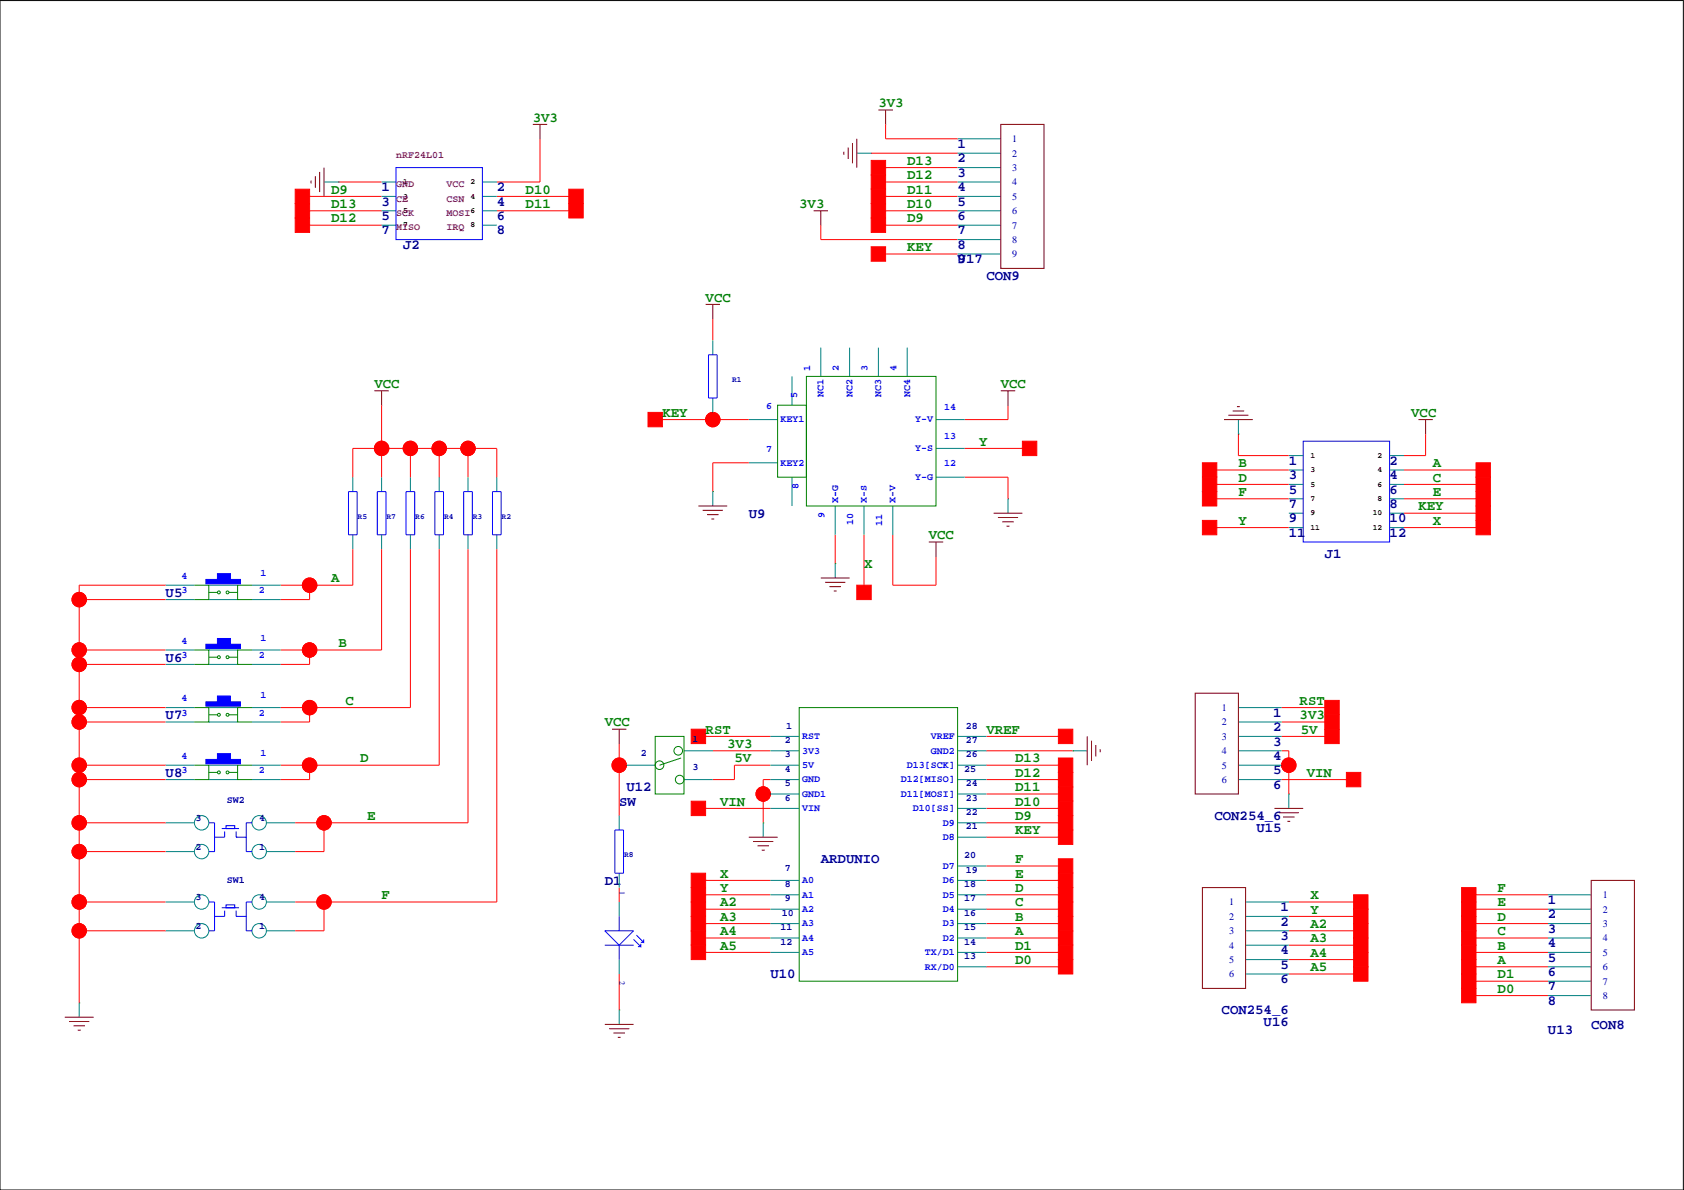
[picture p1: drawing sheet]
<svg xmlns="http://www.w3.org/2000/svg" width="297mm" height="210mm" viewBox="0 0 297 210" stroke-linecap="round" stroke-linejoin="round" font-family="sans-serif">
<path d="M0 .1h296.9v209.8h-296.9z" fill="none" stroke="#000" stroke-width=".18"/>
<g fill="none" stroke="#f00" stroke-width=".18">
<path d="M53.3 39.7h14M53.3 37.2h14M53.3 34.6h14M59.7 32.1h7.6M87.6 37.2h14M87.6 34.6h14M95.2 24.5v7.6h-7.6M144.8 39.7v2.6h24.1M153.7 27h15.2M154.9 39.7h14M154.9 37.2h14M154.9 34.6h14"/>
<path d="M154.9 32.1h14M154.9 29.6h14M156.2 21.9v2.6h12.7M125.7 56.2v3.8M154.9 44.8h14M67.3 71.5v12.7M72.4 79.1v5.1M77.5 79.1v5.1M82.5 79.1v5.1M115.6 74h16.5M125.7 72.7v1.3M170.2 79.1h11.4"/>
<path d="M177.8 71.5v2.5h-7.6M218.4 76.6v3.8h8.9M251.5 76.6v3.8h-3.9M62.2 96.9v6.3h-12.7M62.2 84.2v-5.1h25.4v5.1M67.3 96.9v17.8h-17.8M72.4 96.9v27.9h-22.9M77.5 96.9v38.1h-28M82.5 96.9v48.2h-30.4M87.6 96.9v62.2h-35.5M132.1 81.6h-6.4v5.1M147.3 94.3v5.1"/>
<path d="M152.4 94.3v10.2M157.5 94.3v8.9h7.6v-5.1M170.2 84.2h7.6v3.8M213.4 93.1h13.9M213.4 88h13.9M213.4 85.4h13.9M213.4 82.9h13.9M247.6 93.1h14M247.6 90.5h14M247.6 88h14M247.6 85.4h14M247.6 82.9h14"/>
<path d="M14 105.8h15.2M14 114.7h15.2M14 117.2h15.2M29.2 103.2h-15.2v73.7M54.6 103.2v2.6h-5.1M54.6 114.7v2.5h-5.1M14 137.5h15.2M14 135h15.2M14 124.8h15.2M14 127.4h15.2M54.6 135v2.5h-5.1M54.6 124.8v2.6h-5.1"/>
<path d="M109.2 135h1.3M109.2 131.2v12.7M123.2 129.9h12.7M125.7 132.4h10.2M135.9 135h-6.4v2.5h-3.8M135.9 137.5h-1.3v7.6M174 137.5h14M174 132.4h15.2M174 135h14M174 129.9h14M226.1 137.5h12.7M226.1 132.4h1.2v7.7"/>
<path d="M226.1 135h1.2M226.1 124.8h8.8M226.1 127.4h8.8M226.1 129.9h8.8M14 159.1h15.2M14 150.2h15.2M14 145.1h15.2M57.1 159.1v5.1h-5M57.1 145.1v5.1h-5M109.2 156.6v2.5M123.2 157.8h12.7M123.2 155.3h12.7"/>
<path d="M123.2 142.6h12.7M134.6 140.1h1.3M174 157.8h14M174 152.8h14M174 155.3h14M174 145.1h14M174 140.1h14M174 142.6h14M174 147.7h14M227.3 159.1h12.7M259.1 157.8h13.9M14 164.2h15.2"/>
<path d="M109.2 171.8v6.4M123.2 168h12.7M123.2 165.5h12.7M123.2 160.4h12.7M123.2 162.9h12.7M174 170.5h14M174 168h14M174 165.5h14M174 160.4h14M174 162.9h14M227.3 169.3h12.7M227.3 164.2h12.7"/>
<path d="M227.3 166.7h12.7M227.3 161.6h12.7M227.3 171.8h12.7M259.1 175.6h13.9M259.1 173.1h13.9M259.1 170.5h13.9M259.1 168h13.9M259.1 165.5h13.9M259.1 160.4h13.9M259.1 162.9h13.9"/>
<circle cx="67.3" cy="79.1" r="1.27"/>
<circle cx="72.4" cy="79.1" r="1.27"/>
<circle cx="77.5" cy="79.1" r="1.27"/>
<circle cx="82.5" cy="79.1" r="1.27"/>
<circle cx="125.7" cy="74" r="1.27"/>
<circle cx="14" cy="114.7" r="1.27"/>
<circle cx="14" cy="117.2" r="1.27"/>
<circle cx="14" cy="105.8" r="1.27"/>
<circle cx="54.6" cy="114.7" r="1.27"/>
<circle cx="54.6" cy="103.2" r="1.27"/>
<circle cx="14" cy="127.4" r="1.27"/>
<circle cx="14" cy="135" r="1.27"/>
<circle cx="14" cy="124.8" r="1.27"/>
<circle cx="14" cy="137.5" r="1.27"/>
<circle cx="54.6" cy="124.8" r="1.27"/>
<circle cx="54.6" cy="135" r="1.27"/>
<circle cx="109.2" cy="135" r="1.27"/>
<circle cx="227.3" cy="135" r="1.27"/>
<circle cx="14" cy="159.1" r="1.27"/>
<circle cx="14" cy="150.2" r="1.27"/>
<circle cx="14" cy="145.1" r="1.27"/>
<circle cx="57.1" cy="159.1" r="1.27"/>
<circle cx="57.1" cy="145.1" r="1.27"/>
<circle cx="134.6" cy="140.1" r="1.27"/>
<circle cx="14" cy="164.2" r="1.27"/>
</g>
<g fill="#f00" stroke="#f00" stroke-width=".18">
<path d="M153.7 43.5h2.5v2.6h-2.5z" fill-rule="evenodd"/>
<path d="M153.7 38.5h2.5v2.5h-2.5z" fill-rule="evenodd"/>
<path d="M153.7 35.9h2.5v2.6h-2.5z" fill-rule="evenodd"/>
<path d="M153.7 33.4h2.5v2.5h-2.5z" fill-rule="evenodd"/>
<path d="M153.7 30.8h2.5v2.6h-2.5z" fill-rule="evenodd"/>
<path d="M153.7 28.3h2.5v2.5h-2.5z" fill-rule="evenodd"/>
<path d="M257.8 174.3h2.5v2.6h-2.5z" fill-rule="evenodd"/>
<path d="M257.8 171.8h2.5v2.5h-2.5z" fill-rule="evenodd"/>
<path d="M257.8 169.3h2.5v2.5h-2.5z" fill-rule="evenodd"/>
<path d="M257.8 166.7h2.5v2.6h-2.5z" fill-rule="evenodd"/>
<path d="M257.8 164.2h2.5v2.5h-2.5z" fill-rule="evenodd"/>
<path d="M257.8 159.1h2.5v2.5h-2.5z" fill-rule="evenodd"/>
<path d="M257.8 161.6h2.5v2.6h-2.5z" fill-rule="evenodd"/>
<path d="M257.8 156.6h2.5v2.5h-2.5z" fill-rule="evenodd"/>
<path d="M186.7 151.5h2.5v2.5h-2.5z" fill-rule="evenodd"/>
<path d="M186.7 156.6h2.5v2.5h-2.5z" fill-rule="evenodd"/>
<path d="M186.7 154h2.5v2.6h-2.5z" fill-rule="evenodd"/>
<path d="M186.7 159.1h2.5v2.5h-2.5z" fill-rule="evenodd"/>
<path d="M186.7 161.6h2.5v2.6h-2.5z" fill-rule="evenodd"/>
<path d="M186.7 164.2h2.5v2.5h-2.5z" fill-rule="evenodd"/>
<path d="M237.5 136.2h2.5v2.6h-2.5z" fill-rule="evenodd"/>
<path d="M238.8 157.8h2.5v2.6h-2.5z" fill-rule="evenodd"/>
<path d="M238.8 168h2.5v2.5h-2.5z" fill-rule="evenodd"/>
<path d="M238.8 162.9h2.5v2.6h-2.5z" fill-rule="evenodd"/>
<path d="M238.8 165.5h2.5v2.5h-2.5z" fill-rule="evenodd"/>
<path d="M238.8 160.4h2.5v2.5h-2.5z" fill-rule="evenodd"/>
<path d="M238.8 170.5h2.5v2.6h-2.5z" fill-rule="evenodd"/>
<path d="M260.3 91.8h2.6v2.5h-2.6z" fill-rule="evenodd"/>
<path d="M212.1 91.8h2.5v2.5h-2.5z" fill-rule="evenodd"/>
<path d="M260.3 89.3h2.6v2.5h-2.6z" fill-rule="evenodd"/>
<path d="M212.1 86.7h2.5v2.6h-2.5z" fill-rule="evenodd"/>
<path d="M260.3 86.7h2.6v2.6h-2.6z" fill-rule="evenodd"/>
<path d="M212.1 84.2h2.5v2.5h-2.5z" fill-rule="evenodd"/>
<path d="M260.3 84.2h2.6v2.5h-2.6z" fill-rule="evenodd"/>
<path d="M212.1 81.6h2.5v2.6h-2.5z" fill-rule="evenodd"/>
<path d="M260.3 81.6h2.6v2.6h-2.6z" fill-rule="evenodd"/>
<path d="M114.3 72.7h2.5v2.6h-2.5z" fill-rule="evenodd"/>
<path d="M151.1 103.2h2.6v2.6h-2.6z" fill-rule="evenodd"/>
<path d="M180.3 77.8h2.6v2.6h-2.6z" fill-rule="evenodd"/>
<path d="M121.9 156.6h2.6v2.5h-2.6z" fill-rule="evenodd"/>
<path d="M186.7 166.7h2.5v2.6h-2.5z" fill-rule="evenodd"/>
<path d="M186.7 169.3h2.5v2.5h-2.5z" fill-rule="evenodd"/>
<path d="M186.7 128.6h2.5v2.6h-2.5z" fill-rule="evenodd"/>
<path d="M121.9 154h2.6v2.6h-2.6z" fill-rule="evenodd"/>
<path d="M121.9 141.3h2.6v2.6h-2.6z" fill-rule="evenodd"/>
<path d="M233.7 128.6h2.5v2.6h-2.5z" fill-rule="evenodd"/>
<path d="M233.7 126.1h2.5v2.5h-2.5z" fill-rule="evenodd"/>
<path d="M233.7 123.5h2.5v2.6h-2.5z" fill-rule="evenodd"/>
<path d="M121.9 161.6h2.6v2.6h-2.6z" fill-rule="evenodd"/>
<path d="M121.9 164.2h2.6v2.5h-2.6z" fill-rule="evenodd"/>
<path d="M121.9 166.7h2.6v2.6h-2.6z" fill-rule="evenodd"/>
<path d="M121.9 159.1h2.6v2.5h-2.6z" fill-rule="evenodd"/>
<path d="M186.7 143.9h2.5v2.5h-2.5z" fill-rule="evenodd"/>
<path d="M186.7 141.3h2.5v2.6h-2.5z" fill-rule="evenodd"/>
<path d="M186.7 138.8h2.5v2.5h-2.5z" fill-rule="evenodd"/>
<path d="M186.7 136.2h2.5v2.6h-2.5z" fill-rule="evenodd"/>
<path d="M186.7 133.7h2.5v2.5h-2.5z" fill-rule="evenodd"/>
<path d="M52.1 33.4h2.5v2.5h-2.5z" fill-rule="evenodd"/>
<path d="M100.3 33.4h2.6v2.5h-2.6z" fill-rule="evenodd"/>
<path d="M52.1 35.9h2.5v2.6h-2.5z" fill-rule="evenodd"/>
<path d="M100.3 35.9h2.6v2.6h-2.6z" fill-rule="evenodd"/>
<path d="M52.1 38.5h2.5v2.5h-2.5z" fill-rule="evenodd"/>
<path d="M186.7 146.4h2.5v2.5h-2.5z" fill-rule="evenodd"/>
<path d="M121.9 128.6h2.6v2.6h-2.6z" fill-rule="evenodd"/>
<circle cx="227.3" cy="135" r="1.27"/>
<circle cx="109.2" cy="135" r="1.27"/>
<circle cx="125.7" cy="74" r="1.27"/>
<circle cx="54.6" cy="103.2" r="1.27"/>
<circle cx="54.6" cy="114.7" r="1.27"/>
<circle cx="54.6" cy="124.8" r="1.27"/>
<circle cx="54.6" cy="135" r="1.27"/>
<circle cx="57.1" cy="145.1" r="1.27"/>
<circle cx="57.1" cy="159.1" r="1.27"/>
<circle cx="14" cy="164.2" r="1.27"/>
<circle cx="14" cy="159.1" r="1.27"/>
<circle cx="14" cy="150.2" r="1.27"/>
<circle cx="14" cy="145.1" r="1.27"/>
<circle cx="14" cy="137.5" r="1.27"/>
<circle cx="14" cy="135" r="1.27"/>
<circle cx="14" cy="127.4" r="1.27"/>
<circle cx="14" cy="124.8" r="1.27"/>
<circle cx="14" cy="117.2" r="1.27"/>
<circle cx="14" cy="114.7" r="1.27"/>
<circle cx="14" cy="105.8" r="1.27"/>
<circle cx="134.6" cy="140.1" r="1.27"/>
<circle cx="67.3" cy="79.1" r="1.27"/>
<circle cx="82.5" cy="79.1" r="1.27"/>
<circle cx="77.5" cy="79.1" r="1.27"/>
<circle cx="72.4" cy="79.1" r="1.27"/>
</g>
<g fill="none" stroke="#008080" stroke-width=".18">
<path d="M57.1 32.1h2.6M67.3 32.1h2.5M67.3 34.6h2.5M67.3 37.2h2.5M67.3 39.7h2.5M85.1 32.1h2.5M85.1 34.6h2.5M85.1 37.2h2.5M85.1 39.7h2.5M95.3 24.5h.1M151.1 27h2.6M156.2 21.9h.1"/>
<path d="M168.9 27h7.6M168.9 24.5h7.6M168.9 29.6h7.6M168.9 32.1h7.6M168.9 34.6h7.6M168.9 37.2h7.6M168.9 39.7h7.6M125.7 56.2h.1M168.9 42.3h7.6M168.9 44.8h7.6M67.3 71.5h.1M125.7 60v2.6"/>
<path d="M125.7 70.2v2.5M132.1 74h5.1M139.7 66.4v5.1M144.8 61.3v5.1M149.9 61.3v5.1M154.9 61.3v5.1M160 61.3v5.1M165.1 79.1h5.1M165.1 74h5.1M177.8 71.5h.1M218.4 74v2.6M251.5 76.6h.1"/>
<path d="M62.2 84.2v2.5M62.2 94.3v2.6M67.3 84.2v2.5M67.3 94.3v2.6M72.4 84.2v2.5M72.4 94.3v2.6M77.5 84.2v2.5M77.5 94.3v2.6M82.5 84.2v2.5M82.5 94.3v2.6M87.6 84.2v2.5M87.6 94.3v2.6"/>
<path d="M125.7 86.7v2.6M132.1 81.6h5.1M139.7 84.2v5.1M147.3 89.3v5M147.3 99.4v2.6M152.4 89.3v5M157.5 89.3v5M165.1 98.1h.1M165.1 84.2h5.1M177.8 88v2.5M227.3 80.4h2.6M227.3 82.9h2.6"/>
<path d="M227.3 85.4h2.6M227.3 88h2.6M227.3 90.5h2.6M227.3 93.1h2.6M245.1 80.4h2.5M245.1 82.9h2.5M245.1 85.4h2.5M245.1 88h2.5M245.1 90.5h2.5M245.1 93.1h2.5M29.2 114.7h5.1M29.2 117.2h5.1"/>
<path d="M29.2 103.2h5.1M29.2 105.8h5.1M36.8 114.7h5.1M36.8 117.2h5.1M36.8 103.2h5.1M36.8 105.8h5.1M44.4 114.7h5.1M44.4 117.2h5.1M44.4 103.2h5.1M44.4 105.8h5.1M29.2 135h5.1M29.2 137.5h5.1"/>
<path d="M29.2 124.8h5.1M29.2 127.4h5.1M36.8 135h5.1M36.8 137.5h5.1M36.8 124.8h5.1M36.8 127.4h5.1M44.4 135h5.1M44.4 137.5h5.1M44.4 124.8h5.1M44.4 127.4h5.1M109.2 131.2h.1M110.5 135h5.1"/>
<path d="M120.6 137.5h5.1M120.6 132.4h5.1M135.9 135h5.1M135.9 137.5h5.1M135.9 129.9h5.1M135.9 132.4h5.1M168.9 135h5.1M168.9 137.5h5.1M168.9 129.9h5.1M168.9 132.4h5.1M189.2 132.4h2.6M218.4 135h7.7"/>
<path d="M218.4 137.5h7.7M218.4 124.8h7.7M218.4 127.4h7.7M218.4 129.9h7.7M218.4 132.4h7.7M29.2 150.2h5.1M29.2 145.1h5.1M29.2 159.1h5.1M47 150.2h5.1M47 145.1h5.1M47 159.1h5.1M109.2 143.9v2.5"/>
<path d="M109.2 154v2.6M109.2 159.1v2.5M134.6 145.1v2.6M135.9 157.8h5.1M135.9 140.1h5.1M135.9 142.6h5.1M135.9 155.3h5.1M168.9 145.1h5.1M168.9 157.8h5.1M168.9 140.1h5.1M168.9 142.6h5.1M168.9 155.3h5.1"/>
<path d="M168.9 147.7h5.1M168.9 152.8h5.1M219.7 159.1h7.6M227.3 140.1v2.5M273 157.8h7.7M14 176.9v2.5M29.2 164.2h5.1M47 164.2h5.1M109.2 169.3v2.5M109.2 178.2v2.5M135.9 160.4h5.1M135.9 162.9h5.1"/>
<path d="M135.9 165.5h5.1M135.9 168h5.1M168.9 160.4h5.1M168.9 162.9h5.1M168.9 165.5h5.1M168.9 168h5.1M168.9 170.5h5.1M219.7 164.2h7.6M219.7 161.6h7.6M219.7 166.7h7.6M219.7 169.3h7.6M219.7 171.8h7.6"/>
<path d="M273 160.4h7.7M273 162.9h7.7M273 165.5h7.7M273 168h7.7M273 170.5h7.7M273 173.1h7.7M273 175.6h7.7"/>
<circle cx="144.8" cy="39.7" r="0"/>
<circle cx="35.6" cy="159.1" r="1.27"/>
<circle cx="35.6" cy="150.2" r="1.27"/>
<circle cx="35.6" cy="145.1" r="1.27"/>
<circle cx="45.7" cy="159.1" r="1.27"/>
<circle cx="45.7" cy="150.2" r="1.27"/>
<circle cx="45.7" cy="145.1" r="1.27"/>
<circle cx="35.6" cy="164.2" r="1.27"/>
<circle cx="45.7" cy="164.2" r="1.27"/>
</g>
<g fill="none" stroke="#800000" stroke-width=".18">
<path d="M154.9 19.4h2.6M156.2 19.4v2.5M54.9 31.8v.6M55.6 31.1v2M56.4 30.3v3.6M57.1 29.6v5M94 21.9h2.5M95.2 21.9v2.6M143.5 37.2h2.5M144.8 37.2v2.5M148.8 26.8v.5M149.6 26v2"/>
<path d="M150.4 25.2v3.6M151.1 24.5v5.1M176.5 21.9h7.6v25.4h-7.6zM124.5 53.7h2.5M125.7 53.7v2.5M66 68.9h2.6M67.3 68.9v2.6M176.5 68.9h2.6M177.8 68.9v2.6M215.9 74h5.1M216.7 73.3h3.5M217.4 72.5h2.1"/>
<path d="M218.2 71.7h.5M250.2 74h2.5M251.5 74v2.6M123.2 89.3h5.1M124 90h3.5M124.7 90.8h2M125.5 91.5h.5M163.8 95.6h2.6M165.1 95.6v2.5M175.3 90.5h5M176 91.3h3.6M176.8 92h2"/>
<path d="M177.5 92.8h.6M144.8 102h5.1M145.5 102.7h3.6M146.3 103.5h2M147.1 104.2h.5M107.9 128.6h2.6M109.2 128.6v2.6M191.8 129.9v5.1M192.5 130.7v3.5M193.3 131.4v2M194.1 132.2v.5M210.8 122.3h7.6v17.8h-7.6z"/>
<path d="M132.1 147.7h5.1M132.8 148.4h3.6M133.6 149.2h2M134.4 150h.5M212.1 156.6h7.6v17.7h-7.6zM224.8 142.6h5.1M225.6 143.4h3.5M226.3 144.1h2M227.1 144.9h.5M280.7 155.3h7.6v22.9h-7.6zM11.4 179.4h5.1M12.2 180.2h3.5"/>
<path d="M13 180.9h2M13.7 181.7h.5M106.7 180.7h5.1M107.4 181.5h3.6M108.2 182.2h2M109 183h.5"/>
</g>
<g fill="none" stroke="#008000" stroke-width=".18">
<path d="M59.7 32.1h.1M153.7 27h.1M137.2 71.5h.1M137.2 71.5h5v12.7h-5zM142.2 66.4h22.9v22.9h-22.9zM218.4 76.6h.1M125.7 86.7h.1M147.3 99.4h.1M177.8 88h.1M34.3 114.7h2.5v2.5h-2.5M34.3 103.2h2.5v2.6h-2.5M36.8 115.9h1.6"/>
<path d="M36.8 104.5h1.6M40.4 115.9h1.5M40.4 104.5h1.5M44.4 114.7h-2.5v2.5h2.5M44.4 103.2h-2.5v2.6h2.5M34.3 135h2.5v2.5h-2.5M34.3 124.8h2.5v2.6h-2.5M36.8 136.2h1.6M36.8 126.1h1.6M40.4 136.2h1.5M40.4 126.1h1.5M44.4 135h-2.5v2.5h2.5"/>
<path d="M44.4 124.8h-2.5v2.6h2.5M115.6 129.9h5v10.2h-5zM115.6 135h.1M120.1 133.7l-3.8 1.3M141 124.8h27.9v48.3h-27.9zM189.2 132.4h.1M134.6 145.1h.1M227.3 140.1h.1M14 176.9h.1M109.2 178.2h.1"/>
<circle cx="38.6" cy="115.9" r=".25"/>
<circle cx="38.6" cy="104.5" r=".25"/>
<circle cx="40.1" cy="115.9" r=".25"/>
<circle cx="40.1" cy="104.5" r=".25"/>
<circle cx="38.6" cy="126.1" r=".25"/>
<circle cx="38.6" cy="136.2" r=".25"/>
<circle cx="40.1" cy="126.1" r=".25"/>
<circle cx="40.1" cy="136.2" r=".25"/>
<circle cx="116.3" cy="135" r=".76"/>
<circle cx="119.6" cy="132.4" r=".76"/>
<circle cx="119.9" cy="137.5" r=".76"/>
</g>
<g fill="none" stroke="#00f" stroke-width=".18">
<path d="M69.8 29.6h15.3v12.7h-15.3zM125 62.6h1.5v7.6h-1.5zM229.9 77.8h15.2v17.8h-15.2zM61.5 86.7h1.5v7.6h-1.5zM66.5 86.7h1.6v7.6h-1.6zM71.6 86.7h1.6v7.6h-1.6zM76.7 86.7h1.5v7.6h-1.5zM81.8 86.7h1.5v7.6h-1.5zM86.9 86.7h1.5v7.6h-1.5zM36.8 145.1h1v5.1h-1M36.8 159.1h1v5.1h-1M39.1 146.1h3.1"/>
<path d="M39.6 146.7v1h-1.8M39.9 145.6h1.5v.5h-1.5zM39.9 159.6h1.5v.5h-1.5zM41.7 147.7h.1M41.7 147.7h1.7M41.7 146.7v1M44.4 145.1h-1v5.1h1M44.4 159.1h-1v5.1h1M108.5 146.4h1.5v7.6h-1.5zM39.1 160.1h3.1M39.6 160.6v1h-1.8M41.7 161.6h.1"/>
<path d="M41.7 160.6v1M41.7 161.6h1.7M106.7 164.2h5.1l-2.6 2.5zM106.7 166.7h5.1M109.2 161.6v2.6M109.2 166.7v2.6M111.8 165.7l1.2 1.3v-.5M112.3 164.9l1.2 1.3v-.5M112.5 167h.5M113 166.2h.5"/>
</g>
<g fill="#00f" stroke="#00f" stroke-width=".18">
<path d="M36.3 134h6.1v.7h-6.1z" fill-rule="evenodd"/>
<path d="M38.4 132.9h2.2v1.1h-2.2z" fill-rule="evenodd"/>
<path d="M36.3 123.8h6.1v.8h-6.1z" fill-rule="evenodd"/>
<path d="M38.4 122.8h2.2v1h-2.2z" fill-rule="evenodd"/>
<path d="M36.3 113.6h6.1v.8h-6.1z" fill-rule="evenodd"/>
<path d="M38.4 112.6h2.2v1h-2.2z" fill-rule="evenodd"/>
<path d="M36.3 102.2h6.1v.8h-6.1z" fill-rule="evenodd"/>
<path d="M38.4 101.2h2.2v1h-2.2z" fill-rule="evenodd"/>
</g>
<g font-size="2.5" fill="#008000">
<text x="94" y="21.4">3V3</text>
<text x="154.9" y="18.9">3V3</text>
<text x="160" y="29.1">D13</text>
<text x="58.4" y="34.1">D9</text>
<text x="92.7" y="34.1">D10</text>
<text x="160" y="31.6">D12</text>
<text x="160" y="34.1">D11</text>
<text x="58.4" y="39.2">D12</text>
<text x="58.4" y="36.7">D13</text>
<text x="92.7" y="36.7">D11</text>
<text x="141" y="36.7">3V3</text>
<text x="160" y="36.7">D10</text>
<text x="160" y="39.2">D9</text>
<text x="160" y="44.3">KEY</text>
<text x="124.5" y="53.2">VCC</text>
<text x="66" y="68.4">VCC</text>
<text x="176.5" y="68.4">VCC</text>
<text x="116.8" y="73.5">KEY</text>
<text x="248.9" y="73.5">VCC</text>
<text x="172.7" y="78.6">Y</text>
<text x="218.4" y="82.4">B</text>
<text x="252.7" y="82.4">A</text>
<text x="218.4" y="84.9">D</text>
<text x="218.4" y="87.5">F</text>
<text x="252.7" y="84.9">C</text>
<text x="252.7" y="87.5">E</text>
<text x="163.8" y="95.1">VCC</text>
<text x="218.4" y="92.6">Y</text>
<text x="250.2" y="90">KEY</text>
<text x="252.7" y="92.6">X</text>
<text x="152.4" y="100.2">X</text>
<text x="58.4" y="102.7">A</text>
<text x="59.7" y="114.1">B</text>
<text x="61" y="124.3">C</text>
<text x="229.2" y="124.3">RST</text>
<text x="106.7" y="128.1">VCC</text>
<text x="124.5" y="129.4">RST</text>
<text x="128.3" y="131.9">3V3</text>
<text x="174" y="129.4">VREF</text>
<text x="229.2" y="126.8">3V3</text>
<text x="229.4" y="129.4">5V</text>
<text x="63.5" y="134.5">D</text>
<text x="129.5" y="134.5">5V</text>
<text x="179.1" y="134.5">D13</text>
<text x="179.1" y="137">D12</text>
<text x="230.5" y="137">VIN</text>
<text x="127" y="142.1">VIN</text>
<text x="179.1" y="139.5">D11</text>
<text x="179.1" y="142.1">D10</text>
<text x="64.8" y="144.6">E</text>
<text x="179.1" y="147.2">KEY</text>
<text x="179.1" y="144.6">D9</text>
<text x="127" y="154.8">X</text>
<text x="179.1" y="154.8">E</text>
<text x="179.1" y="152.2">F</text>
<text x="67.3" y="158.6">F</text>
<text x="127" y="159.9">A2</text>
<text x="127" y="157.3">Y</text>
<text x="179.1" y="159.9">C</text>
<text x="179.1" y="157.3">D</text>
<text x="231.1" y="161.1">Y</text>
<text x="231.1" y="158.6">X</text>
<text x="264.2" y="157.3">F</text>
<text x="264.2" y="159.9">E</text>
<text x="127" y="167.5">A5</text>
<text x="127" y="164.9">A4</text>
<text x="127" y="162.4">A3</text>
<text x="179.1" y="167.5">D1</text>
<text x="179.1" y="164.9">A</text>
<text x="179.1" y="162.4">B</text>
<text x="231.1" y="166.2">A3</text>
<text x="231.1" y="163.7">A2</text>
<text x="264.2" y="162.4">D</text>
<text x="264.2" y="164.9">C</text>
<text x="264.2" y="167.5">B</text>
<text x="179.1" y="170">D0</text>
<text x="231.1" y="171.3">A5</text>
<text x="231.1" y="168.8">A4</text>
<text x="264.2" y="170">A</text>
<text x="264.2" y="172.6">D1</text>
<text x="264.2" y="175.1">D0</text>
</g>
<g font-size="2.5" fill="#000080">
<text x="168.9" y="26.1">1</text>
<text x="168.9" y="28.6">2</text>
<text x="67.3" y="33.7">1</text>
<text x="87.6" y="33.7">2</text>
<text x="168.9" y="31.2">3</text>
<text x="168.9" y="33.7">4</text>
<text x="67.3" y="36.3">3</text>
<text x="67.3" y="38.8">5</text>
<text x="67.3" y="41.3">7</text>
<text x="87.6" y="36.3">4</text>
<text x="87.6" y="38.8">6</text>
<text x="87.6" y="41.3">8</text>
<text x="168.9" y="36.3">5</text>
<text x="168.9" y="38.8">6</text>
<text x="168.9" y="41.3">7</text>
<text x="71.1" y="43.9">J2</text>
<text x="168.9" y="43.9">8</text>
<text x="168.9" y="46.4">9</text>
<text x="168.9" y="46.4">U17</text>
<text x="174" y="49.4">CON9</text>
<text x="227.3" y="82">1</text>
<text x="245.1" y="82">2</text>
<text x="227.3" y="84.5">3</text>
<text x="227.3" y="87.1">5</text>
<text x="227.3" y="89.6">7</text>
<text x="245.1" y="84.5">4</text>
<text x="245.1" y="87.1">6</text>
<text x="245.1" y="89.6">8</text>
<text x="132.1" y="91.3">U9</text>
<text x="227.3" y="92.1">9</text>
<text x="227.3" y="94.7">11</text>
<text x="245.1" y="92.1">10</text>
<text x="245.1" y="94.7">12</text>
<text x="233.7" y="98.5">J1</text>
<text x="29.2" y="105.3">U5</text>
<text x="29.2" y="116.7">U6</text>
<text x="29.2" y="126.8">U7</text>
<text x="224.6" y="126.4">1</text>
<text x="224.6" y="129">2</text>
<text x="224.6" y="131.5">3</text>
<text x="29.2" y="137">U8</text>
<text x="224.6" y="134">4</text>
<text x="224.6" y="136.6">5</text>
<text x="109.2" y="142.1">SW</text>
<text x="110.5" y="139.5">U12</text>
<text x="224.6" y="139.1">6</text>
<text x="214.2" y="144.6">CON254_6</text>
<text x="221.6" y="146.7">U15</text>
<text x="144.8" y="152.2">ARDUNIO</text>
<text x="106.7" y="156.1">D1</text>
<text x="225.8" y="160.7">1</text>
<text x="273" y="162">2</text>
<text x="273" y="159.4">1</text>
<text x="225.8" y="165.8">3</text>
<text x="225.8" y="163.3">2</text>
<text x="273" y="167.1">4</text>
<text x="273" y="164.5">3</text>
<text x="135.9" y="172.6">U10</text>
<text x="225.8" y="173.4">6</text>
<text x="225.8" y="170.9">5</text>
<text x="225.8" y="168.3">4</text>
<text x="273" y="172.1">6</text>
<text x="273" y="169.6">5</text>
<text x="215.5" y="178.9">CON254_6</text>
<text x="273" y="177.2">8</text>
<text x="273" y="174.7">7</text>
<text x="222.9" y="181">U16</text>
<text x="273" y="182.3">U13</text>
<text x="280.7" y="181.5">CON8</text>
</g>
<g font-size="1.8" fill="#800080">
<text x="69.8" y="27.9">nRF24L01</text>
<text x="69.8" y="33">GND</text>
<text x="69.8" y="35.6">CE</text>
<text x="78.7" y="33">VCC</text>
<text x="78.7" y="35.6">CSN</text>
<text x="69.8" y="40.6">MISO</text>
<text x="69.8" y="38.1">SCK</text>
<text x="78.7" y="40.6">IRQ</text>
<text x="78.7" y="38.1">MOSI</text>
</g>
<g font-size="1.8" fill="#000080">
<text x="178.6" y="25.1">1</text>
<text x="178.6" y="27.6">2</text>
<text x="178.6" y="30.1">3</text>
<text x="178.6" y="32.7">4</text>
<text x="178.6" y="35.2">5</text>
<text x="178.6" y="37.8">6</text>
<text x="178.6" y="40.3">7</text>
<text x="178.6" y="42.8">8</text>
<text x="178.6" y="45.4">9</text>
<text x="215.5" y="125.4">1</text>
<text x="122.1" y="130.8">1</text>
<text x="138.4" y="131">2</text>
<text x="138.7" y="128.5">1</text>
<text x="170.3" y="131">27</text>
<text x="170.3" y="128.5">28</text>
<text x="215.5" y="127.9">2</text>
<text x="215.5" y="130.5">3</text>
<text x="113" y="133.3">2</text>
<text x="122.1" y="135.9">3</text>
<text x="138.4" y="133.6">3</text>
<text x="138.4" y="136.1">4</text>
<text x="170.1" y="136.1">25</text>
<text x="170.3" y="133.6">26</text>
<text x="215.5" y="133">4</text>
<text x="215.5" y="135.6">5</text>
<text x="40" y="141.7">SW2</text>
<text x="138.4" y="138.7">5</text>
<text x="138.4" y="141.2">6</text>
<text x="170.3" y="138.7">24</text>
<text x="170.3" y="141.2">23</text>
<text x="170.3" y="143.7">22</text>
<text x="215.5" y="138.1">6</text>
<text x="34.5" y="149.9">2</text>
<text x="34.5" y="144.8">3</text>
<text x="45.7" y="144.8">4</text>
<text x="45.7" y="149.9">1</text>
<text x="170.3" y="146.3">21</text>
<text x="40" y="155.7">SW1</text>
<text x="138.4" y="153.7">7</text>
<text x="170.1" y="151.4">20</text>
<text x="170.3" y="153.9">19</text>
<text x="34.5" y="158.7">3</text>
<text x="45.7" y="158.7">4</text>
<text x="137.9" y="161.5">10</text>
<text x="138.4" y="156.4">8</text>
<text x="138.4" y="159">9</text>
<text x="170.1" y="156.4">18</text>
<text x="170.1" y="159">17</text>
<text x="170.1" y="161.5">16</text>
<text x="216.8" y="159.7">1</text>
<text x="282.7" y="158.4">1</text>
<text x="282.7" y="161">2</text>
<text x="34.5" y="163.8">2</text>
<text x="45.7" y="163.8">1</text>
<text x="137.7" y="164.1">11</text>
<text x="137.7" y="166.6">12</text>
<text x="170.1" y="164.1">15</text>
<text x="170.1" y="166.6">14</text>
<text x="216.8" y="162.2">2</text>
<text x="216.8" y="164.8">3</text>
<text x="216.8" y="167.3">4</text>
<text x="282.7" y="163.5">3</text>
<text x="282.7" y="166">4</text>
<text x="170.1" y="169.1">13</text>
<text x="216.8" y="169.8">5</text>
<text x="216.8" y="172.4">6</text>
<text x="282.7" y="168.6">5</text>
<text x="282.7" y="171.1">6</text>
<text x="282.7" y="173.7">7</text>
<text x="282.7" y="176.2">8</text>
</g>
<g font-size="1.8" fill="#00f">
<text x="142.9" y="65.4" transform="rotate(-90 142.9 65.4)">1</text>
<text x="148" y="65.4" transform="rotate(-90 148 65.4)">2</text>
<text x="153" y="65.4" transform="rotate(-90 153 65.4)">3</text>
<text x="158.1" y="65.4" transform="rotate(-90 158.1 65.4)">4</text>
<text x="140.6" y="70.2" transform="rotate(-90 140.6 70.2)">5</text>
<text x="145.3" y="70.1" transform="rotate(-90 145.3 70.1)">NC1</text>
<text x="150.4" y="70.1" transform="rotate(-90 150.4 70.1)">NC2</text>
<text x="155.4" y="70.1" transform="rotate(-90 155.4 70.1)">NC3</text>
<text x="160.5" y="70.1" transform="rotate(-90 160.5 70.1)">NC4</text>
<text x="135.1" y="72.1">6</text>
<text x="137.7" y="74.5">KEY1</text>
<text x="161.4" y="74.5">Y-V</text>
<text x="166.5" y="77.5">13</text>
<text x="166.5" y="72.4">14</text>
<text x="135.1" y="79.7">7</text>
<text x="137.7" y="82.1">KEY2</text>
<text x="161.4" y="79.6">Y-S</text>
<text x="166.5" y="82.3">12</text>
<text x="140.9" y="86.2" transform="rotate(-90 140.9 86.2)">8</text>
<text x="147.8" y="88.7" transform="rotate(-90 147.8 88.7)">X-G</text>
<text x="152.9" y="88.7" transform="rotate(-90 152.9 88.7)">X-S</text>
<text x="158" y="88.7" transform="rotate(-90 158 88.7)">X-V</text>
<text x="161.4" y="84.7">Y-G</text>
<text x="145.4" y="91.3" transform="rotate(-90 145.4 91.3)">9</text>
<text x="150.5" y="92.6" transform="rotate(-90 150.5 92.6)">10</text>
<text x="155.6" y="92.8" transform="rotate(-90 155.6 92.8)">11</text>
<text x="45.9" y="101.6">1</text>
<text x="32" y="104.6">3</text>
<text x="32" y="102.1">4</text>
<text x="45.7" y="104.6">2</text>
<text x="32" y="113.5">4</text>
<text x="45.9" y="113">1</text>
<text x="32" y="116.1">3</text>
<text x="45.7" y="116.1">2</text>
<text x="32" y="123.7">4</text>
<text x="45.9" y="123.2">1</text>
<text x="32" y="126.2">3</text>
<text x="45.7" y="126.2">2</text>
<text x="141.5" y="130.4">RST</text>
<text x="164.2" y="130.4">VREF</text>
<text x="32" y="133.8">4</text>
<text x="32" y="136.4">3</text>
<text x="45.7" y="136.4">2</text>
<text x="45.9" y="133.3">1</text>
<text x="141.5" y="132.9">3V3</text>
<text x="141.5" y="135.5">5V</text>
<text x="159.9" y="135.5">D13[SCK]</text>
<text x="164.2" y="132.9">GND2</text>
<text x="141.5" y="138">GND</text>
<text x="141.5" y="140.5">GND1</text>
<text x="141.5" y="143.1">VIN</text>
<text x="158.9" y="138">D12[MISO]</text>
<text x="158.9" y="140.5">D11[MOSI]</text>
<text x="161" y="143.1">D10[SS]</text>
<text x="166.3" y="145.6">D9</text>
<text x="166.3" y="148.2">D8</text>
<text x="141.5" y="155.8">A0</text>
<text x="166.3" y="153.2">D7</text>
<text x="166.3" y="155.8">D6</text>
<text x="141.5" y="158.3">A1</text>
<text x="141.5" y="160.9">A2</text>
<text x="166.3" y="158.3">D5</text>
<text x="166.3" y="160.9">D4</text>
<text x="141.5" y="163.4">A3</text>
<text x="141.5" y="165.9">A4</text>
<text x="166.3" y="163.4">D3</text>
<text x="166.3" y="165.9">D2</text>
<text x="141.5" y="168.5">A5</text>
<text x="163.1" y="168.5">TX/D1</text>
<text x="163.1" y="171">RX/D0</text>
</g>
<g font-size="1.4">
<text x="71.1" y="32.5">1</text>
<text x="71.1" y="35">3</text>
<text x="83" y="32.5">2</text>
<text x="83" y="35">4</text>
<text x="71.1" y="37.6">5</text>
<text x="71.1" y="40.1">7</text>
<text x="83" y="37.6">6</text>
<text x="83" y="40.1">8</text>
<text x="231.1" y="80.8">1</text>
<text x="231.1" y="83.3">3</text>
<text x="243" y="80.8">2</text>
<text x="243" y="83.3">4</text>
<text x="231.1" y="85.8">5</text>
<text x="231.1" y="88.4">7</text>
<text x="243" y="85.8">6</text>
<text x="243" y="88.4">8</text>
<text x="231.1" y="90.9">9</text>
<text x="231.1" y="93.5">11</text>
<text x="242.1" y="90.9">10</text>
<text x="242.1" y="93.5">12</text>
</g>
<g font-size="1.4" fill="#000080">
<text x="129.1" y="67.4">R1</text>
<text x="63.1" y="91.5">R5</text>
<text x="68.2" y="91.5">R7</text>
<text x="73.2" y="91.5">R6</text>
<text x="78.3" y="91.5">R4</text>
<text x="83.4" y="91.5">R3</text>
<text x="88.5" y="91.5">R2</text>
<text x="110.1" y="151.2">R8</text>
<text x="109.3" y="157.1" transform="rotate(90 109.3 157.1)">1</text>
<text x="109.3" y="173.1" transform="rotate(90 109.3 173.1)">2</text>
</g>
</svg>
